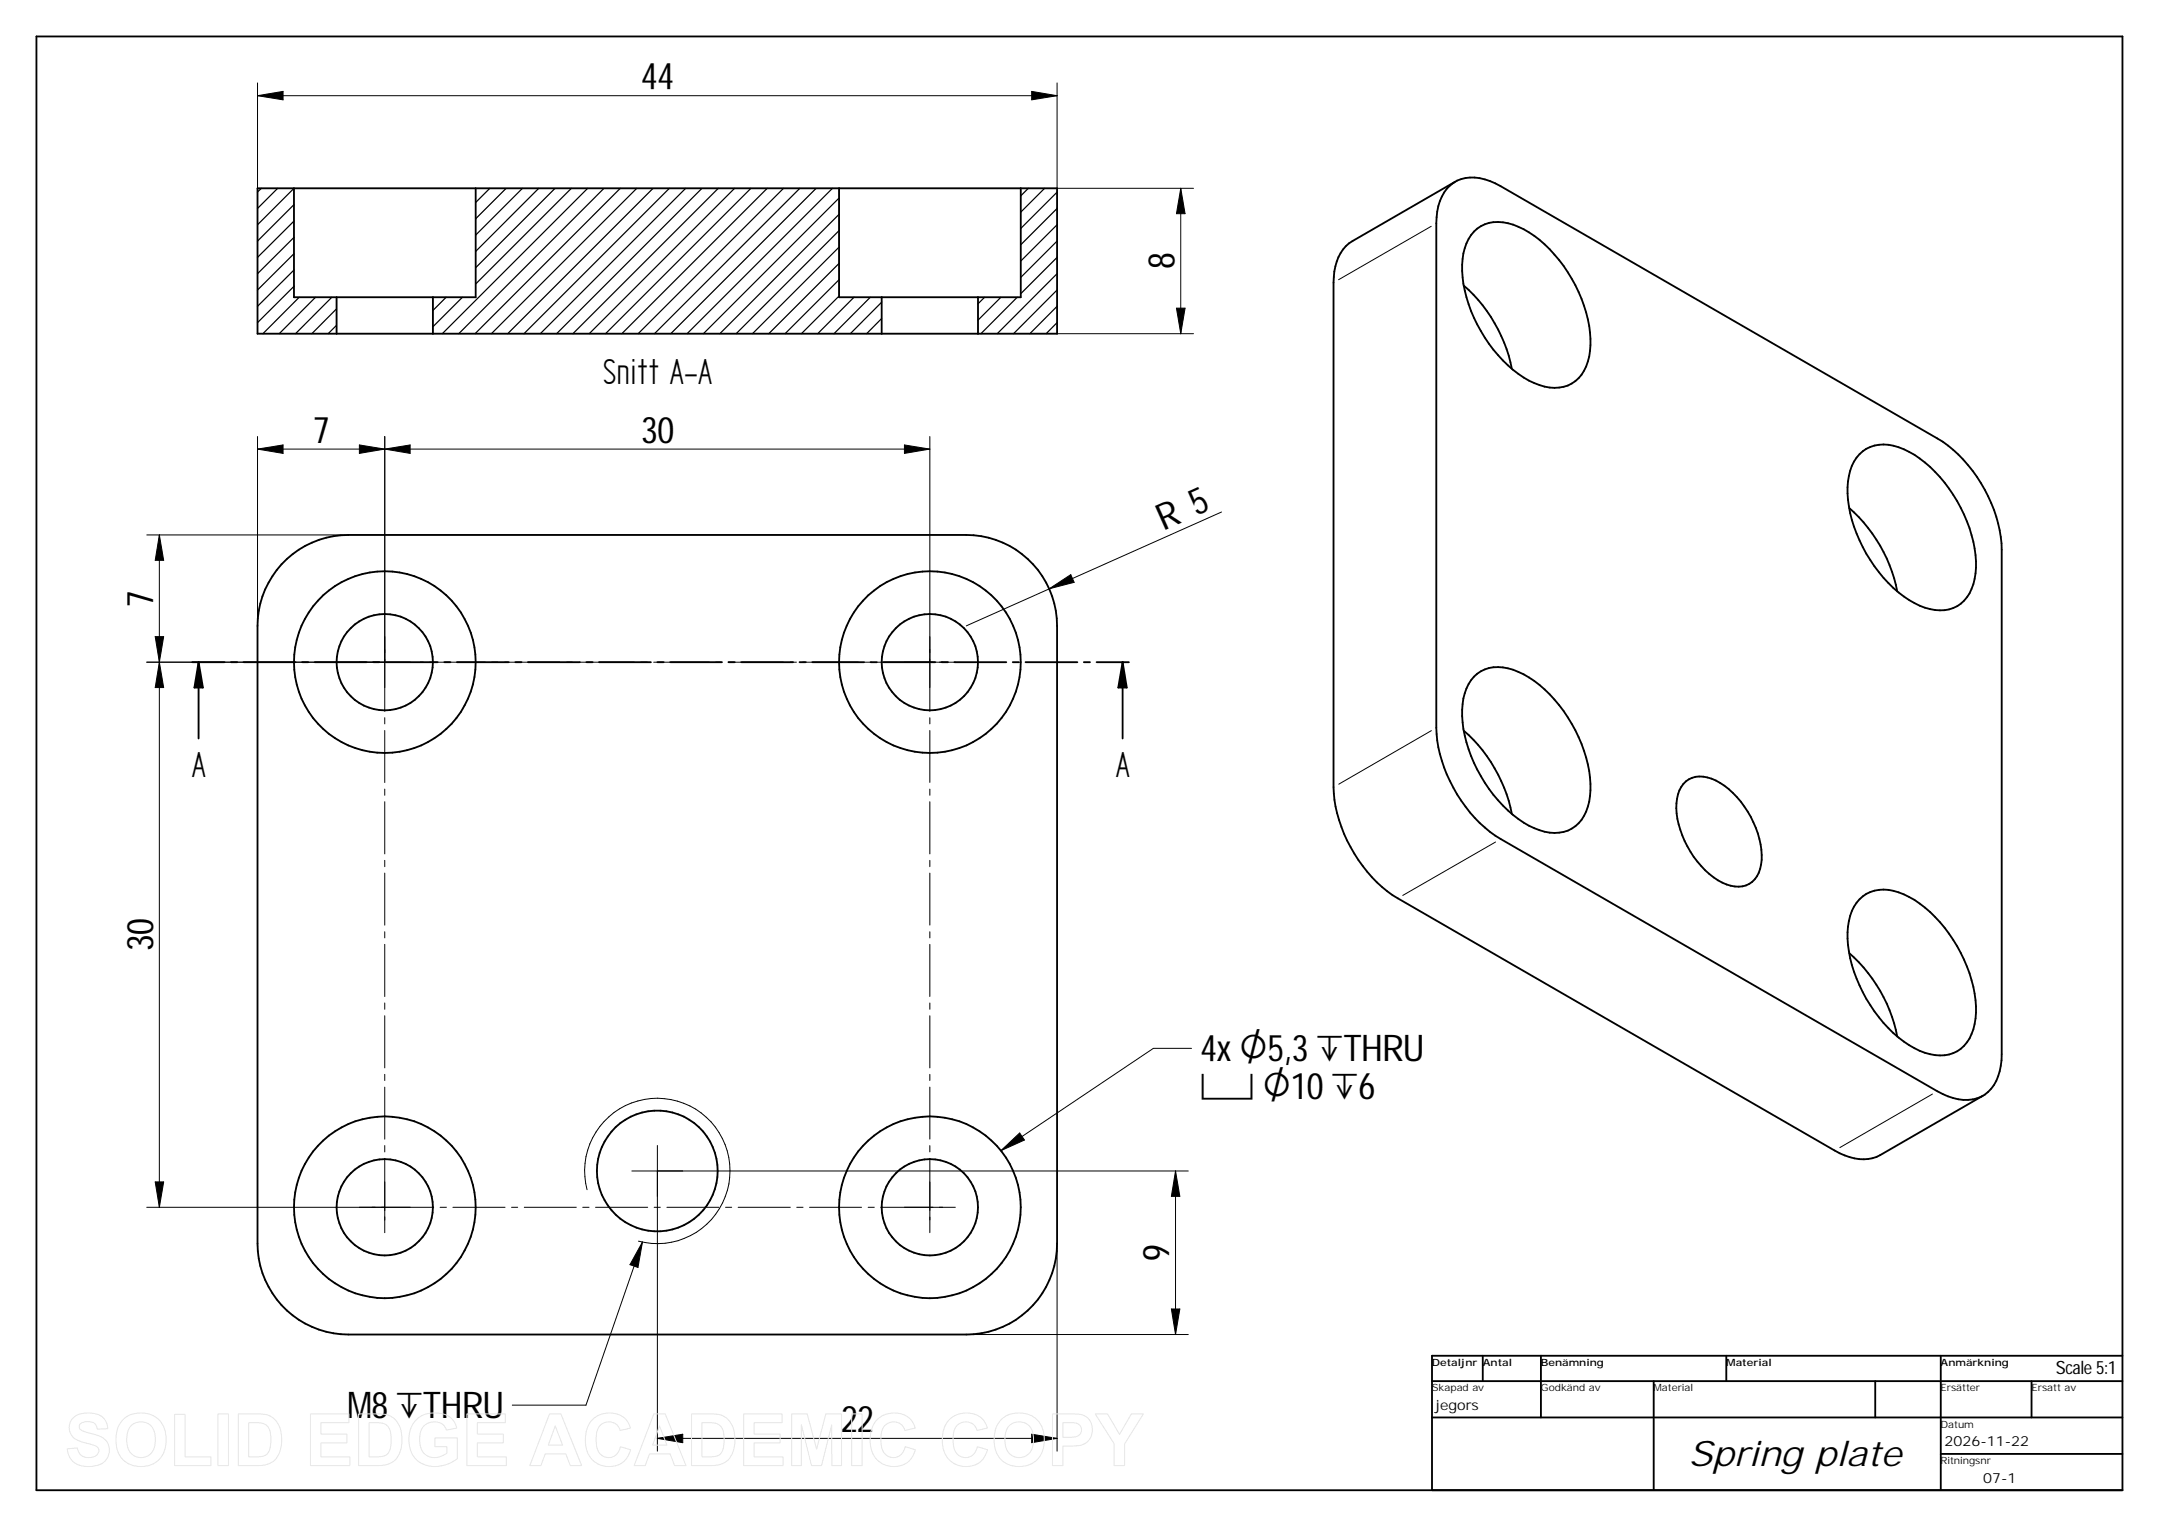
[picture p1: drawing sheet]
<svg xmlns="http://www.w3.org/2000/svg" width="594mm" height="420mm" viewBox="0 0 594 420" stroke-linecap="round" stroke-linejoin="round" font-family="sans-serif">
<g fill="none" stroke="#000" stroke-width=".51">
<path d="M10 10h574v400h-574zM70.9 51.8h220v40h-220zM80.9 51.8v30h50v-30M230.9 51.8v30h50v-30M398.1 51.9a10 10 0 0 1 11.9-2.1l2.9 1.4 120.2 69.5a39 39 0 0 1 17.7 30.6v138.8a13.4 13.4 0 0 1-4.7 11.1 11.4 11.4 0 0 1-11.5-.2l-121.7-70.2a39 39 0 0 1-17.7-30.6v-138.8a15 15 0 0 1 2.9-9.5zM400.4 50l-28.3 16.3a11.5 11.5 0 0 0-5.1 9.9l-.1 140.4a39.2 39.2 0 0 0 17.7 30.6l120.2 69.4a13.7 13.7 0 0 0 11.5 1.7l29.3-16.8M402.8 78.6a41.4 41.4 0 0 1 13.2 22.9M405.6 63.7a9.8 9.8 0 0 1 10.7-1.9 32.5 32.5 0 0 1 16.2 14.9 32.8 32.8 0 0 1 4.8 21.4 9.6 9.6 0 0 1-9.6 8.6 20.2 20.2 0 0 1-12.8-6.2 39.9 39.9 0 0 1-12.6-26 14.8 14.8 0 0 1 3.3-10.8zM92.6 81.8v10M119.1 81.8v10M242.6 81.8v10M269.1 81.8v10"/>
<path d="M508.8 139.8a40.9 40.9 0 0 1 13.2 22.9M511.7 125a10.4 10.4 0 0 1 12.2-1.4 35.3 35.3 0 0 1 15.6 16.1 31.5 31.5 0 0 1 3.8 19.6 10.1 10.1 0 0 1-7 8.4 14.9 14.9 0 0 1-11-2.6 39.4 39.4 0 0 1-16.9-29.3 14.5 14.5 0 0 1 3.3-10.8zM78.9 153.8a25.2 25.2 0 0 1 17-6.6h170a25 25 0 0 1 25 25v170a25 25 0 0 1-25 25h-170a25 25 0 0 1-25-25v-170a25 25 0 0 1 8-18.4zM52.9 182.2h8.9M54.6 182.2l1.2 7h-2.3zM54.6 182.2v21M63.6 182.2h1.7M67 182.2h14.3M83.1 182.2h1.7M86.6 182.2h14.3M102.7 182.2h1.7M106.2 182.2h14.2"/>
<path d="M122.3 182.2h1.6M125.7 182.2h14.3M141.8 182.2h1.7M145.3 182.2h14.2M161.4 182.2h1.7M164.8 182.2h14.3M180.9 182.2h1.7M184.4 182.2h14.3M200.4 182.2h1.8M204 182.2h14.2M220 182.2h1.7M223.5 182.2h14.3"/>
<path d="M239.6 182.2h1.7M243.1 182.2h14.2M259.1 182.2h1.8M262.6 182.2h14.3M278.7 182.2h1.7M282.2 182.2h14.3M298.2 182.2h1.7M301.7 182.2h8.9M308.9 182.2l1.1 7h-2.3zM308.9 182.2v21M405.6 186.2a9.8 9.8 0 0 1 10.7-1.9 32.5 32.5 0 0 1 16.2 14.8 32.8 32.8 0 0 1 4.8 21.5 9.6 9.6 0 0 1-9.6 8.6 20.2 20.2 0 0 1-12.8-6.2 39.9 39.9 0 0 1-12.6-26 14.8 14.8 0 0 1 3.3-10.8zM402.8 201a41.4 41.4 0 0 1 13.2 22.9"/>
<path d="M463.2 215.7a6.6 6.6 0 0 1 7.8-1.5 24.2 24.2 0 0 1 12.7 15.1 15.3 15.3 0 0 1-.3 11.8 6.4 6.4 0 0 1-8.3 2.3 22.8 22.8 0 0 1-11.6-12 19.4 19.4 0 0 1-1.8-12.8l.4-1.1zM511.7 247.4a10.4 10.4 0 0 1 12.2-1.3 35.3 35.3 0 0 1 15.6 16.1 31.5 31.5 0 0 1 3.8 19.6 10.1 10.1 0 0 1-7 8.4 14.9 14.9 0 0 1-11-2.6 39.4 39.4 0 0 1-16.9-29.4 14.5 14.5 0 0 1 3.3-10.8zM508.8 262.3a40.9 40.9 0 0 1 13.2 22.9M408 373v7M424 373v17M475 373v7M534 373v37M584 373h-190v37M394 390h190M394 380h190M455 380v30M516 380v10"/>
<path d="M559 380v10M534 400h50"/>
<circle cx="105.9" cy="182.2" r="13.2"/>
<circle cx="105.9" cy="182.2" r="25"/>
<circle cx="255.9" cy="182.2" r="13.2"/>
<circle cx="255.9" cy="182.2" r="25"/>
<circle cx="105.9" cy="332.2" r="13.2"/>
<circle cx="105.9" cy="332.2" r="25"/>
<circle cx="180.9" cy="322.2" r="16.6"/>
<circle cx="255.9" cy="332.2" r="13.2"/>
<circle cx="255.9" cy="332.2" r="25"/>
</g>
<g fill="none" stroke="#000" stroke-width=".28">
<path d="M70.9 22.8v29M70.9 26.3h220M70.9 26.3l7-1.2v2.4zM283.9 25.1l7 1.2-7 1.2zM290.9 22.8v29h37.5M324.9 51.8l1.2 7h-2.4zM324.9 51.8v40M393.8 62.3l-25.5 14.7M290.9 91.8h37.5M323.7 84.8h2.4l-1.2 7zM70.9 120.1v52.1M70.9 123.6h185"/>
<path d="M70.9 123.6l7-1.2v2.4zM98.9 122.4l7 1.2-7 1.2zM105.9 120.1v75.6M105.9 123.6l7-1.2v2.4zM248.9 122.4l7 1.2-7 1.2zM255.9 120.1v75.6M40.4 147.2h55.5M43.9 147.2l1.1 7h-2.3zM43.9 147.2v185M336.1 140.9l-70.2 31.3M42.7 175.2h2.3l-1.1 7zM288.7 162l5.9-3.9 1 2.1z"/>
<path d="M40.4 182.2h72.5M43.9 182.2l1.1 7h-2.3zM105.9 197.5v1.7M115.6 182.2h.9M118.2 182.2h15.3M135.3 182.2h1.7M138.8 182.2h15.2M155.8 182.2h1.7M159.3 182.2h15.3M176.4 182.2h1.6M179.9 182.2h15.2M196.9 182.2h1.7"/>
<path d="M200.4 182.2h15.2M217.4 182.2h1.8M220.9 182.2h15.3M237.9 182.2h1.8M241.5 182.2h21.4M255.9 197.5v1.7M105.9 201v14.3M105.9 217.1v1.7M255.9 201v14.3M255.9 217.1v1.7M393.9 201l-25.5 14.8M105.9 220.6v14.3"/>
<path d="M105.9 236.7v1.8M255.9 220.6v14.3M255.9 236.7v1.8M411.5 231.7l-25.5 14.7M105.9 240.2v14.4M105.9 256.4v1.7M105.9 259.8v14.4M255.9 240.2v14.4M255.9 256.4v1.7M255.9 259.8v14.4M105.9 276v1.7M105.9 279.5v14.3"/>
<path d="M255.9 276v1.7M255.9 279.5v14.3M105.9 295.6v1.7M105.9 299.1v14.3M255.9 295.6v1.7M255.9 299.1v14.3M327.9 288.5h-10.5l-42 28.1M105.9 315.2v1.7M105.9 318.7v20.5M180.9 315.2v84.1M255.9 315.2v1.7M255.9 318.7v20.5"/>
<path d="M275.4 316.6l5.2-4.9 1.3 2zM531.7 301l-25.4 14.8M42.7 325.2h2.3l-1.1 7zM119.3 332.2h-78.9M121.1 332.2h1.7M124.6 332.2h14.4M140.8 332.2h1.6M144.3 332.2h14.3M160.4 332.2h1.7M161.5 327.4a20 20 0 0 1 17.6-25.1 20 20 0 0 1 21.7 21.6 20 20 0 0 1-25.1 17.6M163.9 332.2h14.3M173.9 322.2h153.1"/>
<path d="M180 332.2h1.7M183.5 332.2h14.3M199.6 332.2h1.7M203.1 332.2h14.4M219.2 332.2h1.8M222.8 332.2h14.3M238.9 332.2h1.7M242.4 332.2h20.5M323.5 322.2l1.1 7h-2.3zM323.5 322.2v45M176.8 341.8l-1.3 6.9-2.2-.7zM176.8 341.8l-15.6 44.8h-20.2"/>
<path d="M290.9 342.2v57.1M265.9 367.2h61.1M322.3 360.2h2.3l-1.1 7zM180.9 395.8l7-1.2v2.4zM180.9 395.8h110M283.9 394.6l7 1.2-7 1.2z"/>
</g>
<g fill="#000">
<path d="M70.9 26.3l7-1.2v2.4zM283.9 25.1l7 1.2-7 1.2zM324.9 51.8l1.2 7h-2.4zM323.7 84.8h2.4l-1.2 7zM70.9 123.6l7-1.2v2.4zM98.9 122.4l7 1.2-7 1.2zM105.9 123.6l7-1.2v2.4zM248.9 122.4l7 1.2-7 1.2zM43.9 147.2l1.1 7h-2.3zM42.7 175.2h2.3l-1.1 7zM288.7 162l5.9-3.9 1 2.1zM43.9 182.2l1.1 7h-2.3z"/>
<path d="M54.6 182.2l1.2 7h-2.3zM308.9 182.2l1.1 7h-2.3zM275.4 316.6l5.2-4.9 1.3 2zM42.7 325.2h2.3l-1.1 7zM323.5 322.2l1.1 7h-2.3zM176.8 341.8l-1.3 6.9-2.2-.7zM322.3 360.2h2.3l-1.1 7zM180.9 395.8l7-1.2v2.4zM283.9 394.6l7 1.2-7 1.2z"/>
</g>
<g fill="none" stroke="#000" stroke-width=".34">
<path d="M71.9 51.8l-1 1M76.4 51.8l-5.5 5.6M80.9 51.8l-10 10M80.9 56.3l-10 10M134.8 51.8l-3.9 3.9M139.3 51.8l-8.4 8.4M143.8 51.8l-12.9 12.9M148.2 51.8l-17.3 17.4M152.7 51.8l-21.8 21.9M157.2 51.8l-26.3 26.3M161.7 51.8l-40 40M166.2 51.8l-40 40"/>
<path d="M170.7 51.8l-40 40M175.2 51.8l-40 40M179.7 51.8l-40 40M184.2 51.8l-40 40M188.7 51.8l-40 40M193.2 51.8l-40 40M197.6 51.8l-40 40M202.1 51.8l-40 40M206.6 51.8l-40 40M211.1 51.8l-40 40M215.6 51.8l-40 40M220.1 51.8l-40 40"/>
<path d="M224.6 51.8l-40 40M229.1 51.8l-40 40M230.9 54.5l-37.4 37.3M230.9 59l-32.8 32.8M282.9 51.8l-2 2.1M287.4 51.8l-6.5 6.6M290.9 52.9l-10 10M290.9 57.4l-10 10M80.9 65.3l-10 10M80.9 69.8l-10 10M80.9 74.3l-10 10M80.9 78.8l-10 10"/>
<path d="M80.9 60.8l-10 10M230.9 77l-14.9 14.8M230.9 72.5l-19.4 19.3M230.9 63.5l-28.3 28.3M230.9 68l-23.9 23.8M290.9 79.8l-12 12M290.9 61.8l-10 10M290.9 66.3l-10 10M290.9 70.8l-10 10M290.9 75.3l-16.5 16.5M82.3 81.8l-10 10M86.8 81.8l-10 10"/>
<path d="M91.3 81.8l-10 10M92.6 85l-6.8 6.8M92.6 89.5l-2.3 2.3M122.8 81.8l-3.7 3.6M127.2 81.8l-8.1 8.1M230.9 81.4l-10.4 10.4M235 81.8l-10 10M239.5 81.8l-10 10M242.6 87.6l-4.1 4.2M242.6 83.1l-8.6 8.7M270.9 81.8l-1.8 1.8M275.4 81.8l-6.3 6.3"/>
<path d="M279.9 81.8l-10 10M290.9 88.8l-3 3M290.9 84.3l-7.5 7.5"/>
</g>
<g fill="none" stroke="#e6e6e6" stroke-width=".28">
<path d="M20.2 390a7 7 0 0 1 8.4 .4l.7 .9 .4 1.8-2.9 .1a2.34 2.34 0 0 0-3.1-2 1.57 1.57 0 0 0-1.9 1.6 2.65 2.65 0 0 0 2.4 1.4l.6 .2a6.9 6.9 0 0 1 4.7 2.4 4.4 4.4 0 0 1-4 6.7 5.8 5.8 0 0 1-6.6-3l-.4-1.8 2.8-.3a3.2 3.2 0 0 0 2.5 2.6 3.2 3.2 0 0 0 3.4-1.5 1.82 1.82 0 0 0-2-2l-.4-.1a7.6 7.6 0 0 1-5.2-2.6 3.8 3.8 0 0 1 .6-4.8zM33.9 390.6a7.3 7.3 0 0 1 10.7 1.2 8.3 8.3 0 0 1-1.8 10.6 6.9 6.9 0 0 1-10.9-5.3 7.8 7.8 0 0 1 2-6.5zM35.9 392.4a3.9 3.9 0 0 1 4.4-.9 3.9 3.9 0 0 1 2.4 3.8 5 5 0 0 1-2.3 5.4 3.9 3.9 0 0 1-5.5-3.9l.2-2.8zM48 389.2h2.9v11.7h7.1v2.4h-10zM60 389h2.9v14.3h-2.9zM65.6 389h5.2a6 6 0 0 1 6.7 6.6 7 7 0 0 1-3.1 7l-2.3 .6-6.5 .1zM68.4 391.5a8.5 8.5 0 0 1 4.7 .5 5.6 5.6 0 0 1 1.4 5.4 3.2 3.2 0 0 1-3.9 3.5h-2.2zM85.4 389h10.6v2.5h-7.7v3.1h7.2v2.4h-7.2v3.9h8v2.4h-10.9zM98.7 389h5.2a6 6 0 0 1 6.7 6.6 7 7 0 0 1-3.1 7l-2.3 .6-6.5 .1zM101.6 391.5a8.5 8.5 0 0 1 4.6 .5 5.6 5.6 0 0 1 1.4 5.4 3.2 3.2 0 0 1-3.9 3.5h-2.1zM114.6 390.6a7.8 7.8 0 0 1 9.6-.3l.8 .9 .7 1.7-2.9 .6a3.8 3.8 0 0 0-3.7-2.3 3.8 3.8 0 0 0-3.4 2.7 5.9 5.9 0 0 0 1.7 6.6 5.2 5.2 0 0 0 5.6-.7v-1.7h-3.3v-2.5h6.2v5.7a8.8 8.8 0 0 1-11.5 .1 8.5 8.5 0 0 1 .2-10.8zM128.5 389h10.6v2.5h-7.7v3.1h7.1v2.4h-7.1v3.9h7.9v2.4h-10.8z"/>
<path d="M151.2 389h3.1l5.8 14.3h-3.2l-1.2-3.3h-5.7l-1.2 3.3h-3zM152.8 392.3l2 5.3h-3.9zM162.9 390.7a6.5 6.5 0 0 1 9.9 .7l.7 1.5-2.9 .7a3.3 3.3 0 0 0-3.6-2.3 3.3 3.3 0 0 0-2.9 3.2 6.2 6.2 0 0 0 1.6 6 3.3 3.3 0 0 0 5-2.4l2.8 .8a6.3 6.3 0 0 1-5.8 4.7 6.3 6.3 0 0 1-6.2-4.3 9.2 9.2 0 0 1 1.4-8.6zM179.9 389h3.1l5.8 14.3h-3.2l-1.2-3.3h-5.7l-1.2 3.3h-3zM181.5 392.3l2 5.3h-3.9zM190.3 389h5.2a6 6 0 0 1 6.7 6.6 7 7 0 0 1-3.1 7l-2.3 .6-6.5 .1zM193.2 391.5a8.5 8.5 0 0 1 4.6 .5 5.6 5.6 0 0 1 1.4 5.4 3.2 3.2 0 0 1-3.9 3.5h-2.1zM204.6 389h10.6v2.5h-7.7v3.1h7.2v2.4h-7.2v3.9h8v2.4h-10.9zM217.8 389h4.3l2.6 9.7 2.5-9.7h4.4v14.3h-2.7l-.1-11.3-2.7 11.3h-2.8l-2.8-11.3v11.3h-2.7zM234.4 389h2.8v14.3h-2.8zM241.3 390.7a6.5 6.5 0 0 1 9.9 .7l.6 1.5-2.8 .7a3.3 3.3 0 0 0-3.6-2.3 3.3 3.3 0 0 0-2.9 3.2 6.2 6.2 0 0 0 1.6 6 3.3 3.3 0 0 0 5-2.4l2.8 .8a6.3 6.3 0 0 1-5.9 4.7 6.3 6.3 0 0 1-6.1-4.3 9.2 9.2 0 0 1 1.4-8.6zM261.1 390.7a6.5 6.5 0 0 1 10 .7l.6 1.5-2.8 .7a3.3 3.3 0 0 0-3.7-2.3 3.3 3.3 0 0 0-2.8 3.2 6.2 6.2 0 0 0 1.5 6 3.3 3.3 0 0 0 5-2.4l2.8 .8a6.3 6.3 0 0 1-5.8 4.7 6.3 6.3 0 0 1-6.2-4.3 9.2 9.2 0 0 1 1.4-8.6z"/>
<path d="M275.5 390.6a7.3 7.3 0 0 1 10.8 1.2 8.3 8.3 0 0 1-1.9 10.6 6.9 6.9 0 0 1-10.8-5.3 7.8 7.8 0 0 1 1.9-6.5zM277.6 392.4a3.9 3.9 0 0 1 4.4-.9 3.9 3.9 0 0 1 2.4 3.8 5 5 0 0 1-2.4 5.4 3.9 3.9 0 0 1-5.5-3.9l.3-2.8zM289.6 389h4.6a7.5 7.5 0 0 1 4.8 .9 4.5 4.5 0 0 1 1.3 5.3 4.5 4.5 0 0 1-4.8 2.7h-3v5.4h-2.9zM292.5 391.5h1.4a3.3 3.3 0 0 1 3.6 1.2 2.04 2.04 0 0 1-2.3 2.7l-2.7 .1zM301.4 389h3.4l3.3 5.7 3.2-5.7h3.3l-5.2 8.3v6h-2.8v-6z"/>
</g>
<g font-size="11.3">
<text x="165.9" y="105.8">Snitt A-A</text>
<text x="52.7" y="213.7">A</text>
<text x="307" y="213.7">A</text>
</g>
<text font-size="10.8" x="330.3" y="302.5">c O10`6</text>
<g font-size="10.1">
<text x="176.4" y="24.6">44</text>
<text x="323.2" y="74" transform="rotate(-90 323.2 74)">8</text>
<text x="86.1" y="121.8">7</text>
<text x="176.4" y="121.8">30</text>
<text x="320" y="146.1" transform="rotate(-24 320 146.1)">R 5</text>
<text x="42.1" y="166.9" transform="rotate(-90 42.1 166.9)">7</text>
<text x="42.1" y="261.7" transform="rotate(-90 42.1 261.7)">30</text>
<text x="330.3" y="292">4xO5,3`THRU</text>
<text x="321.7" y="346.9" transform="rotate(-90 321.7 346.9)">9</text>
<text x="95.5" y="390.1">M8`THRU</text>
<text x="231.4" y="394">22</text>
</g>
<text font-size="9.6" x="464.6" y="403.5">Spring plate</text>
<text font-size="5" x="565.7" y="378.1">Scale 5:1</text>
<g font-size="3.9">
<text x="395" y="387.9">jegors</text>
<text x="535" y="397.8">2026-11-22</text>
<text x="545.7" y="407.9">07-1</text>
</g>
<g font-size="2.8">
<text x="394" y="375.8">Detaljnr Antal</text>
<text x="424" y="375.8">Benämning</text>
<text x="475" y="375.8">Material</text>
<text x="534" y="375.8">Anmärkning</text>
<text x="394" y="382.8">Skapad av</text>
<text x="424" y="382.8">Godkänd av</text>
<text x="455" y="382.8">Material</text>
<text x="534" y="382.8">Ersätter</text>
<text x="559" y="382.8">Ersatt av</text>
<text x="534" y="392.8">Datum</text>
<text x="534" y="402.8">Ritningsnr</text>
</g>
</svg>
